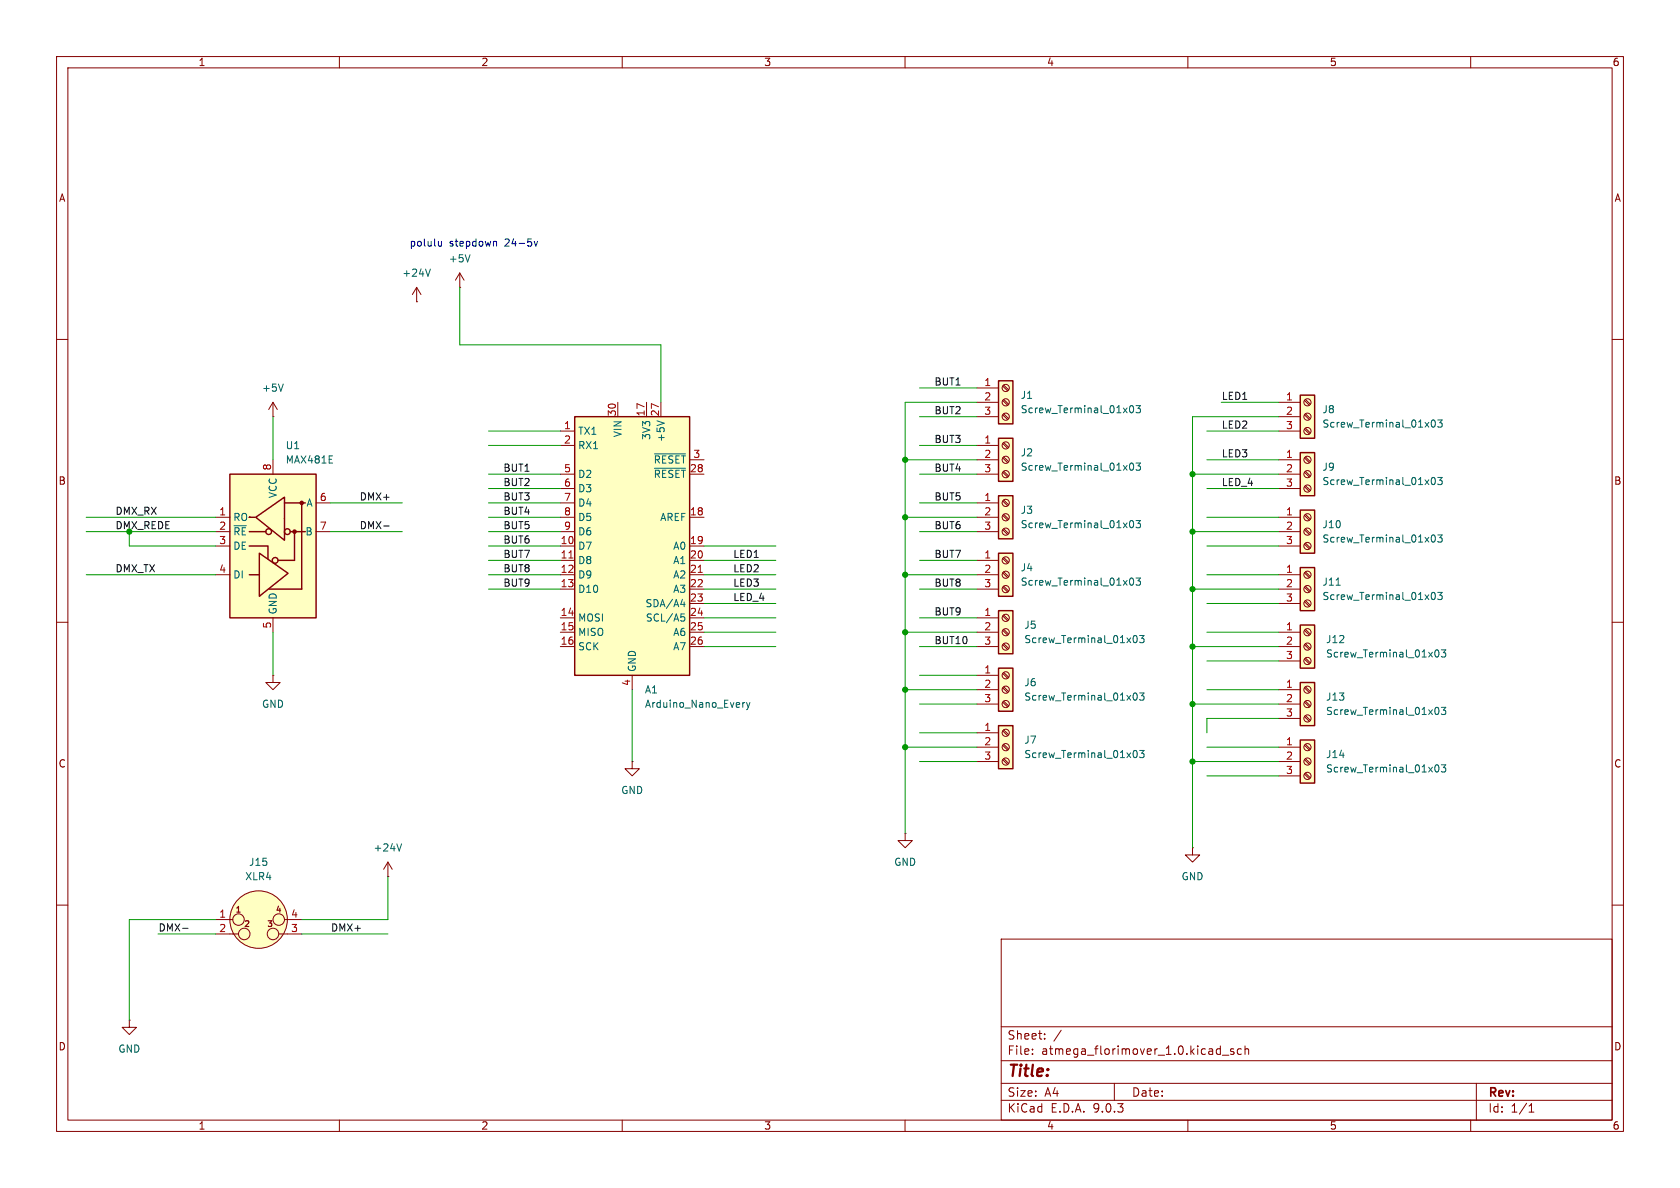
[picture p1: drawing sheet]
<svg xmlns="http://www.w3.org/2000/svg" width="297mm" height="210mm" viewBox="0 0 297 210" stroke-linecap="round" stroke-linejoin="round" font-family="sans-serif">
<g fill="none" stroke="#840000" stroke-width=".18">
<path d="M10 10h277v190h-277zM12 12h273v186h-273zM60 10v2M110 10v2M160 10v2M210 10v2M260 10v2M10 60h2M285 60h2M10 110h2M285 110h2M10 160h2"/>
<path d="M177 166h108v32h-108zM285 160h2M60 198v2M110 198v2M160 198v2M177 194.5h108M177 191.5h108M177 187.5h108M177 181.5h108M182.5 186.3v.1M182.5 185.5v.1M184.7 183.6v.1"/>
<path d="M184.7 182.8v.1M187.6 182.1l-1.3 2M197 191.5v3M210 198v2M216.1 186.5h1.1M218.1 185.5l-.4-.1-.2 .2 .1 .2 .5 .2v.3h-.6M219.5 185.5l-.5-.1-.3 .3v.4l.2 .2h.6M220.1 185.5l.2-.1 .4 .1v.9M220.1 184.9v1.5M260 198v2M261 191.5v6.5M270.3 196.6h.9"/>
<path d="M270.3 195.5l.4-.4v1.5"/>
</g>
<path d="M176.5 97.8h2.6v7.6h-2.6z" fill="#ffffc2"/>
<path d="M176.5 97.8h2.6v7.6h-2.6z" fill="none" stroke="#840000" stroke-width=".25"/>
<g fill="none" stroke="#840000" stroke-width=".18">
<path d="M172.7 99.1h3.8M177.3 98.7l.8 .9M177.4 98.6l.9 .8M172.7 101.6h3.8M172.7 104.1h3.8M177.3 101.3l.8 .8M177.3 103.8l.8 .8M177.4 101.1l.9 .8M177.4 103.6l.9 .9"/>
<circle cx="177.8" cy="99.1" r=".63"/>
<circle cx="177.8" cy="101.6" r=".63"/>
<circle cx="177.8" cy="104.1" r=".63"/>
</g>
<path d="M199.8 102.3l.2-.1a.68 .68 0 0 1 .4 .6 .68 .68 0 0 1-.4 .6l-.2-.1-.1-.3zM200.8 102.2h.8l-.4 .5 .4 .1v.5l-.2 .1-.6-.1" fill="none" stroke="#006464" stroke-width=".18"/>
<path d="M229.9 80h2.5v7.6h-2.5z" fill="#ffffc2"/>
<path d="M229.9 80h2.5v7.6h-2.5z" fill="none" stroke="#840000" stroke-width=".25"/>
<g fill="none" stroke="#840000" stroke-width=".18">
<path d="M226.1 81.3h3.8M226.1 83.8h3.8M226.1 86.4h3.8M230.6 80.9l.9 .9M230.6 83.5l.9 .8M230.6 86l.9 .9M230.8 80.8l.8 .8M230.8 83.3l.8 .9M230.8 85.9l.8 .8M210.8 149.9v1.2h1.3l-1.3 1.3-1.3-1.3h1.3M210.8 149.9h.1"/>
<circle cx="231.1" cy="81.3" r=".63"/>
<circle cx="231.1" cy="83.8" r=".63"/>
<circle cx="231.1" cy="86.4" r=".63"/>
</g>
<path d="M253.1 84.5l.2-.1a.68 .68 0 0 1 .5 .6 .68 .68 0 0 1-.5 .7l-.2-.2-.1-.3zM254.2 84.4h.8l-.5 .5 .4 .1v.5l-.2 .2-.5-.2" fill="none" stroke="#006464" stroke-width=".18"/>
<path d="M229.9 69.9h2.5v7.6h-2.5z" fill="#ffffc2"/>
<path d="M229.9 69.9h2.5v7.6h-2.5z" fill="none" stroke="#840000" stroke-width=".25"/>
<g fill="none" stroke="#840000" stroke-width=".18">
<path d="M226.1 71.1h3.8M226.1 73.7h3.8M226.1 76.2h3.8M230.6 70.8l.9 .8M230.6 73.3l.9 .9M230.6 75.9l.9 .8M230.8 70.6l.8 .9M230.8 73.2l.8 .8M230.8 75.7l.8 .8"/>
<circle cx="231.1" cy="71.1" r=".63"/>
<circle cx="231.1" cy="76.2" r=".63"/>
<circle cx="231.1" cy="73.7" r=".63"/>
</g>
<path d="M253.1 74.4l.2-.2a.68 .68 0 0 1 .5 .7 .68 .68 0 0 1-.5 .6l-.2-.1-.1-.4zM254.2 74.2h.8l-.5 .5 .4 .1v.6l-.2 .1-.5-.1" fill="none" stroke="#006464" stroke-width=".18"/>
<path d="M229.9 120.7h2.5v7.6h-2.5z" fill="#ffffc2"/>
<path d="M229.9 120.7h2.5v7.6h-2.5z" fill="none" stroke="#840000" stroke-width=".25"/>
<g fill="none" stroke="#840000" stroke-width=".18">
<path d="M226.1 121.9h3.8M226.1 124.5h3.8M226.1 127h3.8M230.6 121.6l.9 .8M230.6 124.1l.9 .9M230.6 126.7l.9 .8M230.8 121.4l.8 .9M230.8 124l.8 .8M230.8 126.5l.8 .8"/>
<circle cx="231.1" cy="121.9" r=".63"/>
<circle cx="231.1" cy="124.5" r=".63"/>
<circle cx="231.1" cy="127" r=".63"/>
</g>
<path d="M253.8 125.2l.2-.2a.68 .68 0 0 1 .4 .7 .68 .68 0 0 1-.4 .6l-.2-.1-.1-.4zM254.8 125h.8l-.4 .5 .3 .1v.6l-.1 .1-.6-.1" fill="none" stroke="#006464" stroke-width=".18"/>
<path d="M229.9 130.8h2.5v7.6h-2.5z" fill="#ffffc2"/>
<path d="M229.9 130.8h2.5v7.6h-2.5z" fill="none" stroke="#840000" stroke-width=".25"/>
<g fill="none" stroke="#840000" stroke-width=".18">
<path d="M226.1 132.1h3.8M226.1 134.6h3.8M226.1 137.2h3.8M230.6 131.7l.9 .9M230.6 134.3l.9 .8M230.6 136.8l.9 .9M230.8 131.6l.8 .8M230.8 134.1l.8 .9M230.8 136.7l.8 .8"/>
<circle cx="231.1" cy="137.2" r=".63"/>
<circle cx="231.1" cy="134.6" r=".63"/>
<circle cx="231.1" cy="132.1" r=".63"/>
</g>
<path d="M253.8 135.3l.2-.1a.68 .68 0 0 1 .4 .6 .68 .68 0 0 1-.4 .7l-.2-.2-.1-.3zM254.8 135.2h.8l-.4 .5 .3 .1v.5l-.1 .2-.6-.2" fill="none" stroke="#006464" stroke-width=".18"/>
<path d="M229.9 110.5h2.5v7.6h-2.5z" fill="#ffffc2"/>
<path d="M229.9 110.5h2.5v7.6h-2.5z" fill="none" stroke="#840000" stroke-width=".25"/>
<g fill="none" stroke="#840000" stroke-width=".18">
<path d="M73.7 53.3h.1M73.7 50.8l-.8 1.3M73.7 50.8l.7 1.3M73.7 50.8v2.5M81.3 50.8h.1M81.3 48.3l-.8 1.2M81.3 48.3l.7 1.2M81.3 48.3v2.5M48.3 119.4v1.3h1.2l-1.2 1.2-1.3-1.2h1.3M48.3 119.4h.1M226.1 111.8h3.8M226.1 114.3h3.8"/>
<path d="M226.1 116.8h3.8M230.6 111.4l.9 .9M230.6 114l.9 .8M230.6 116.5l.9 .8M230.8 111.3l.8 .8M230.8 113.8l.8 .8M230.8 116.3l.8 .9M68.6 154.9h.1M68.6 152.4l-.8 1.3M68.6 152.4l.7 1.3M68.6 152.4v2.5M38.1 162.6h3"/>
<path d="M38.1 165.1h4.1M49.3 165.1h.7M50.2 165.1h3.1M50.3 162.6h3M22.9 180.3v1.3h1.2l-1.2 1.3-1.3-1.3h1.3M22.9 180.3h.1"/>
<circle cx="231.1" cy="116.8" r=".63"/>
<circle cx="231.1" cy="111.8" r=".63"/>
<circle cx="231.1" cy="114.3" r=".63"/>
<circle cx="42.2" cy="162.6" r="1.02"/>
<circle cx="43.2" cy="165.1" r="1.02"/>
<circle cx="45.7" cy="162.6" r="5.1"/>
<circle cx="48.3" cy="165.1" r="1.02"/>
<circle cx="49.3" cy="162.6" r="1.02"/>
</g>
<path d="M76.1 47.6l-.4 1.2M83.1 45l-.4 1.3M253.8 115l.2-.1a.68 .68 0 0 1 .4 .6 .68 .68 0 0 1-.4 .6l-.2-.1-.1-.3zM254.8 114.9h.8l-.4 .5 .3 .1v.5l-.1 .1-.6-.1M71 149.2l-.4 1.2" fill="none" stroke="#006464" stroke-width=".18"/>
<circle cx="45.7" cy="162.6" r="5.1" fill="#ffffc2" stroke="#ffffc2" stroke-width=".18"/>
<path d="M176.5 108h2.6v7.6h-2.6z" fill="#ffffc2"/>
<path d="M176.5 108h2.6v7.6h-2.6z" fill="none" stroke="#840000" stroke-width=".25"/>
<g fill="none" stroke="#840000" stroke-width=".18">
<path d="M172.7 109.2h3.8M172.7 111.8h3.8M172.7 114.3h3.8M177.3 108.9l.8 .8M177.3 111.4l.8 .9M177.3 114l.8 .8M177.4 108.7l.9 .9M177.4 111.3l.9 .8M177.4 113.8l.9 .8"/>
<circle cx="177.8" cy="114.3" r=".63"/>
<circle cx="177.8" cy="109.2" r=".63"/>
<circle cx="177.8" cy="111.8" r=".63"/>
</g>
<path d="M200.4 112.5l.2-.2a.68 .68 0 0 1 .5 .7 .68 .68 0 0 1-.5 .6l-.2-.1-.1-.4zM201.5 112.3h.8l-.5 .5 .4 .1v.6l-.2 .1-.5-.1" fill="none" stroke="#006464" stroke-width=".18"/>
<path d="M176.5 128.3h2.6v7.6h-2.6z" fill="#ffffc2"/>
<path d="M176.5 128.3h2.6v7.6h-2.6z" fill="none" stroke="#840000" stroke-width=".25"/>
<g fill="none" stroke="#840000" stroke-width=".18">
<path d="M172.7 129.5h3.8M172.7 132.1h3.8M172.7 134.6h3.8M177.3 129.2l.8 .8M177.3 131.7l.8 .9M177.3 134.3l.8 .8M177.4 129l.9 .9M177.4 131.6l.9 .8M177.4 134.1l.9 .9"/>
<circle cx="177.8" cy="134.6" r=".63"/>
<circle cx="177.8" cy="129.5" r=".63"/>
<circle cx="177.8" cy="132.1" r=".63"/>
</g>
<path d="M200.4 132.8l.2-.1a.68 .68 0 0 1 .5 .6 .68 .68 0 0 1-.5 .6l-.2-.1-.1-.4zM201.5 132.7h.8l-.5 .4 .4 .2v.5l-.2 .1-.5-.1" fill="none" stroke="#006464" stroke-width=".18"/>
<path d="M176.5 118.1h2.6v7.6h-2.6z" fill="#ffffc2"/>
<path d="M176.5 118.1h2.6v7.6h-2.6z" fill="none" stroke="#840000" stroke-width=".25"/>
<g fill="none" stroke="#840000" stroke-width=".18">
<path d="M172.7 119.4h3.8M177.3 119l.8 .9M177.4 118.9l.9 .8M172.7 121.9h3.8M172.7 124.5h3.8M177.3 121.6l.8 .8M177.3 124.1l.8 .9M177.4 121.4l.9 .9M177.4 124l.9 .8M160 147.3v1.3h1.3l-1.3 1.3-1.3-1.3h1.3M160 147.3h.1"/>
<circle cx="177.8" cy="119.4" r=".63"/>
<circle cx="177.8" cy="124.5" r=".63"/>
<circle cx="177.8" cy="121.9" r=".63"/>
</g>
<path d="M200.4 122.6l.2-.1a.68 .68 0 0 1 .5 .6 .68 .68 0 0 1-.5 .7l-.2-.2-.1-.3zM201.5 122.5h.8l-.5 .5 .4 .1v.5l-.2 .2-.5-.2" fill="none" stroke="#006464" stroke-width=".18"/>
<path d="M40.6 83.8h15.3v25.4h-15.3z" fill="#ffffc2"/>
<g fill="none" stroke="#840000" stroke-width=".25">
<path d="M40.6 83.8h15.3v25.4h-15.3zM44.1 96.5h3.3v2.3M44.1 94h2.9M44.2 91.4h-.1h1M45.2 91.4l5.1-3.5v7.6zM45.8 97.8l5.1 3.5-5.1 4.1zM50.3 88.9h3.7M51.3 94h2.7M52.1 94v5.1h-3M53.3 88.9v15.2h-5.7M44.1 101.6h1.6"/>
<circle cx="47.5" cy="94" r=".51"/>
<circle cx="48.6" cy="99.1" r=".51"/>
<circle cx="50.8" cy="94" r=".51"/>
</g>
<g fill="#840000" stroke="#840000" stroke-width=".25">
<circle cx="52.1" cy="94" r=".28"/>
<circle cx="53.3" cy="88.9" r=".28"/>
</g>
<path d="M48.3 73.7h.1M48.3 71.1v2.6M48.3 71.1l-.8 1.3M48.3 71.1l.7 1.3M38.1 91.4h2.5M38.1 94h2.5M38.1 96.5h2.5M48.3 81.3v2.5M55.9 94h2.5M55.9 88.9h2.5M38.1 101.6h2.5M48.3 109.2v2.6" fill="none" stroke="#840000" stroke-width=".18"/>
<path d="M50.1 67.9l-.4 1.3" fill="none" stroke="#006464" stroke-width=".18"/>
<path d="M229.9 90.2h2.5v7.6h-2.5z" fill="#ffffc2"/>
<path d="M229.9 90.2h2.5v7.6h-2.5z" fill="none" stroke="#840000" stroke-width=".25"/>
<g fill="none" stroke="#840000" stroke-width=".18">
<path d="M226.1 91.4h3.8M226.1 94h3.8M226.1 96.5h3.8M230.6 91.1l.9 .8M230.6 93.6l.9 .9M230.6 96.2l.9 .8M230.8 90.9l.8 .9M230.8 93.5l.8 .8M230.8 96l.8 .9"/>
<circle cx="231.1" cy="91.4" r=".63"/>
<circle cx="231.1" cy="94" r=".63"/>
<circle cx="231.1" cy="96.5" r=".63"/>
</g>
<path d="M253.1 94.7l.2-.1a.68 .68 0 0 1 .5 .6 .68 .68 0 0 1-.5 .6l-.2-.1-.1-.4zM254.2 94.6h.8l-.5 .4 .4 .2v.5l-.2 .1-.5-.1" fill="none" stroke="#006464" stroke-width=".18"/>
<path d="M229.9 100.3h2.5v7.7h-2.5z" fill="#ffffc2"/>
<path d="M229.9 100.3h2.5v7.7h-2.5z" fill="none" stroke="#840000" stroke-width=".25"/>
<g fill="none" stroke="#840000" stroke-width=".18">
<path d="M226.1 101.6h3.8M226.1 104.1h3.8M226.1 106.7h3.8M230.6 101.3l.9 .8M230.6 103.8l.9 .8M230.6 106.3l.9 .9M230.8 101.1l.8 .8M230.8 103.6l.8 .9M230.8 106.2l.8 .8M111.8 134.6v1.3h1.2l-1.2 1.3-1.3-1.3h1.3M111.8 134.6h.1"/>
<circle cx="231.1" cy="106.7" r=".63"/>
<circle cx="231.1" cy="101.6" r=".63"/>
<circle cx="231.1" cy="104.1" r=".63"/>
</g>
<path d="M236.2 103.4h.7M253.1 104.8l.2-.1a.68 .68 0 0 1 .5 .7 .68 .68 0 0 1-.5 .6l-.2-.1-.1-.4zM254.2 104.7h.8l-.5 .5 .4 .1v.6l-.2 .1-.5-.1" fill="none" stroke="#006464" stroke-width=".18"/>
<path d="M101.6 73.7h20.3v45.7h-20.3z" fill="#ffffc2"/>
<path d="M101.6 73.7h20.3v45.7h-20.3z" fill="none" stroke="#840000" stroke-width=".25"/>
<g fill="none" stroke="#840000" stroke-width=".18">
<path d="M99.1 76.2h2.5M99.1 78.7h2.5M109.2 71.1v2.6M114.3 71.1v2.6M116.8 71.1v2.6M99.1 83.8h2.5M99.1 86.4h2.5M99.1 88.9h2.5M99.1 91.4h2.5M99.1 94h2.5M99.1 96.5h2.5M99.1 99.1h2.5"/>
<path d="M121.9 83.8h2.6M121.9 91.4h2.6M121.9 96.5h2.6M121.9 99.1h2.6M121.9 81.3h2.6M99.1 101.6h2.5M99.1 104.1h2.5M99.1 109.2h2.5M99.1 111.8h2.5M99.1 114.3h2.5M111.8 119.4v2.5M121.9 101.6h2.6"/>
<path d="M121.9 104.1h2.6M121.9 109.2h2.6M121.9 111.8h2.6M121.9 114.3h2.6M121.9 106.7h2.6"/>
</g>
<path d="M100.6 98.6h.7M123.4 101.2h.8" fill="none" stroke="#a90000" stroke-width=".18"/>
<path d="M116.1 74.4l1.3 .4M115.7 80.2h5.5M115.7 82.8h5.5M120.3 106.8h.8M120.4 108.5h.6M120.5 109h.3l.3 .3-.2 .4-.4 .1M120.9 106.4v.9M131.7 124.2l-.4 .2M132 124.2l.3 .8M132.3 125l-.3 .5M132.6 124.2l-.3 .8" fill="none" stroke="#006464" stroke-width=".18"/>
<path d="M176.5 87.6h2.6v7.7h-2.6z" fill="#ffffc2"/>
<path d="M176.5 87.6h2.6v7.7h-2.6z" fill="none" stroke="#840000" stroke-width=".25"/>
<g fill="none" stroke="#840000" stroke-width=".18">
<path d="M172.7 88.9h3.8M172.7 91.4h3.8M172.7 94h3.8M177.3 88.6l.8 .8M177.3 91.1l.8 .8M177.3 93.6l.8 .9M177.4 88.4l.9 .8M177.4 90.9l.9 .9M177.4 93.5l.9 .8"/>
<circle cx="177.8" cy="94" r=".63"/>
<circle cx="177.8" cy="88.9" r=".63"/>
<circle cx="177.8" cy="91.4" r=".63"/>
</g>
<path d="M199.8 92.1l.2-.1a.68 .68 0 0 1 .4 .7 .68 .68 0 0 1-.4 .6l-.2-.1-.1-.4zM200.8 92h.8l-.4 .5 .4 .1v.6l-.2 .1-.6-.1" fill="none" stroke="#006464" stroke-width=".18"/>
<path d="M176.5 77.5h2.6v7.6h-2.6z" fill="#ffffc2"/>
<path d="M176.5 77.5h2.6v7.6h-2.6z" fill="none" stroke="#840000" stroke-width=".25"/>
<g fill="none" stroke="#840000" stroke-width=".18">
<path d="M172.7 78.7h3.8M177.3 78.4l.8 .8M177.4 78.2l.9 .9M172.7 81.3h3.8M172.7 83.8h3.8M177.3 80.9l.8 .9M177.3 83.5l.8 .8M177.4 80.8l.9 .8M177.4 83.3l.9 .9"/>
<circle cx="177.8" cy="78.7" r=".63"/>
<circle cx="177.8" cy="83.8" r=".63"/>
<circle cx="177.8" cy="81.3" r=".63"/>
</g>
<path d="M199.8 82l.2-.1a.68 .68 0 0 1 .4 .6 .68 .68 0 0 1-.4 .6l-.2-.1-.1-.4zM200.8 81.9h.8l-.4 .4 .4 .2v.5l-.2 .1-.6-.1" fill="none" stroke="#006464" stroke-width=".18"/>
<path d="M176.5 67.3h2.6v7.6h-2.6z" fill="#ffffc2"/>
<path d="M176.5 67.3h2.6v7.6h-2.6z" fill="none" stroke="#840000" stroke-width=".25"/>
<g fill="none" stroke="#840000" stroke-width=".18">
<path d="M172.7 68.6h3.8M172.7 71.1h3.8M172.7 73.7h3.8M177.3 68.2l.8 .9M177.3 70.8l.8 .8M177.3 73.3l.8 .9M177.4 68.1l.9 .8M177.4 70.6l.9 .9M177.4 73.2l.9 .8"/>
<circle cx="177.8" cy="73.7" r=".63"/>
<circle cx="177.8" cy="68.6" r=".63"/>
<circle cx="177.8" cy="71.1" r=".63"/>
</g>
<path d="M199.8 71.8l.2-.1a.68 .68 0 0 1 .4 .6 .68 .68 0 0 1-.4 .7l-.2-.2-.1-.3zM200.8 71.7h.8l-.4 .5 .4 .1v.5l-.2 .2-.6-.2" fill="none" stroke="#006464" stroke-width=".18"/>
<path d="M67.8 93h1M32.3 164.1h.9" fill="none" stroke="#0f0f0f" stroke-width=".18"/>
<g fill="none" stroke="#009600" stroke-width=".18">
<path d="M81.3 50.8v10.2h35.5v10.1M48.3 73.7v7.6M86.4 78.7h12.7M86.4 76.2h12.7M162.6 78.7h10.1M162.6 73.7h10.1M162.6 68.6h10.1M172.7 71.1h-12.7v76.2M213.4 76.2h12.7M215.9 71.1h10.2M226.1 73.7h-15.3v76.2M15.2 94h22.9"/>
<path d="M15.2 91.4h22.9M22.9 94v2.5h15.2M58.4 94h12.7M58.4 88.9h12.7M86.4 99.1h12.7M86.4 96.5h12.7M86.4 83.8h12.7M86.4 94h12.7M86.4 88.9h12.7M86.4 86.4h12.7M86.4 91.4h12.7M124.5 99.1h12.7"/>
<path d="M124.5 96.5h12.7M160 81.3h12.7M160 91.4h12.7M162.6 99.1h10.1M162.6 83.8h10.1M162.6 94h10.1M162.6 88.9h10.1M210.8 83.8h15.3M210.8 94h15.3M213.4 96.5h12.7M213.4 81.3h12.7M213.4 86.4h12.7"/>
<path d="M213.4 91.4h12.7M15.2 101.6h22.9M48.3 111.8v7.6M86.4 104.1h12.7M86.4 101.6h12.7M124.5 104.1h12.7M124.5 106.7h12.7M124.5 109.2h12.7M124.5 111.8h12.7M124.5 101.6h12.7M124.5 114.3h12.7M160 111.8h12.7"/>
<path d="M160 101.6h12.7M162.6 104.1h10.1M162.6 109.2h10.1M162.6 114.3h10.1M162.6 119.4h10.1M210.8 104.1h15.3M210.8 114.3h15.3M213.4 106.7h12.7M213.4 111.8h12.7M213.4 101.6h12.7M213.4 116.8h12.7M111.8 121.9v12.7"/>
<path d="M160 121.9h12.7M160 132.1h12.7M162.6 129.5h10.1M162.6 124.5h10.1M162.6 134.6h10.1M210.8 124.5h15.3M210.8 134.6h15.3M213.4 121.9h12.7M213.4 132.1h12.7M213.4 137.2h12.7M226.1 127h-12.7v2.5M68.6 154.9v7.7h-15.3"/>
<path d="M27.9 165.1h10.2M38.1 162.6h-15.2v17.7M53.3 165.1h15.3"/>
</g>
<path d="M77.5 43.3l.2 .2 .3-.1M78 42.7v.8M87.4 42.7l.4 .1v.7M94.4 42.7l.3 .8 .3-.8" fill="none" stroke="#0000c2" stroke-width=".18"/>
<g fill="#009600" stroke="#009600" stroke-width=".18">
<circle cx="210.8" cy="124.5" r=".46"/>
<circle cx="210.8" cy="134.6" r=".46"/>
<circle cx="210.8" cy="114.3" r=".46"/>
<circle cx="160" cy="91.4" r=".46"/>
<circle cx="160" cy="101.6" r=".46"/>
<circle cx="160" cy="81.3" r=".46"/>
<circle cx="160" cy="132.1" r=".46"/>
<circle cx="160" cy="121.9" r=".46"/>
<circle cx="160" cy="111.8" r=".46"/>
<circle cx="210.8" cy="83.8" r=".46"/>
<circle cx="210.8" cy="94" r=".46"/>
<circle cx="210.8" cy="104.1" r=".46"/>
</g>
<text font-size="2.8" fill="#840000" x="178" y="190.9">Title:</text>
<g font-size="2.1" fill="#840000">
<text x="178" y="184">Sheet:</text>
<text x="178" y="186.7">File:</text>
<text x="184.1" y="186.7">atmega_florimover_1.0.kicad_sch</text>
<text x="178" y="196.9">KiCad</text>
<text x="178" y="194.1">Size:</text>
<text x="184.7" y="194.1">A4</text>
<text x="185.7" y="196.9">E.D.A.</text>
<text x="193.3" y="196.9">9.0.3</text>
<text x="200" y="194.1">Date:</text>
<text x="263" y="194.3">Rev:</text>
<text x="263" y="196.9">Id:</text>
<text x="267.1" y="196.9">1/1</text>
</g>
<g font-size="1.8" fill="#840000">
<text x="35" y="11.9">1</text>
<text x="85" y="11.9">2</text>
<text x="135" y="11.9">3</text>
<text x="185" y="11.9">4</text>
<text x="235" y="11.9">5</text>
<text x="285" y="11.9">6</text>
<text x="10.3" y="35.9">A</text>
<text x="285.3" y="35.9">A</text>
<text x="10.3" y="85.9">B</text>
<text x="285.3" y="85.9">B</text>
<text x="10.3" y="135.9">C</text>
<text x="285.3" y="135.9">C</text>
<text x="10.3" y="185.9">D</text>
<text x="285.3" y="185.9">D</text>
<text x="35" y="199.9">1</text>
<text x="85" y="199.9">2</text>
<text x="135" y="199.9">3</text>
<text x="185" y="199.9">4</text>
<text x="235" y="199.9">5</text>
<text x="285" y="199.9">6</text>
</g>
<g font-size="1.8" fill="#0000c2">
<text x="72.3" y="43.8">polulu</text>
<text x="79.4" y="43.8">stepdown</text>
<text x="89.4" y="43.8">24-5v</text>
</g>
<g font-size="1.8" fill="#006464">
<text x="79.2" y="46.6">+5V</text>
<text x="71" y="49.1">+24V</text>
<text x="46.2" y="69.4">+5V</text>
<text x="180.3" y="70.7">J1</text>
<text x="102.1" y="77.1">TX1</text>
<text x="110.1" y="77.4" transform="rotate(-90 110.1 77.4)">VIN</text>
<text x="115.2" y="77.9" transform="rotate(-90 115.2 77.9)">3V3</text>
<text x="180.3" y="73.3">Screw_Terminal_01x03</text>
<text x="233.7" y="73.3">J8</text>
<text x="233.7" y="75.8">Screw_Terminal_01x03</text>
<text x="50.4" y="79.6">U1</text>
<text x="50.4" y="82.1">MAX481E</text>
<text x="102.1" y="79.6">RX1</text>
<text x="115.5" y="82.1">~{RESET}</text>
<text x="117.7" y="78.2" transform="rotate(-90 117.7 78.2)">+5V</text>
<text x="180.3" y="80.9">J2</text>
<text x="180.3" y="83.4">Screw_Terminal_01x03</text>
<text x="233.7" y="83.4">J9</text>
<text x="49.1" y="88.2" transform="rotate(-90 49.1 88.2)">VCC</text>
<text x="54.1" y="89.8">A</text>
<text x="102.1" y="84.7">D2</text>
<text x="102.1" y="87.2">D3</text>
<text x="102.1" y="89.8">D4</text>
<text x="115.5" y="84.7">~{RESET}</text>
<text x="233.7" y="86">Screw_Terminal_01x03</text>
<text x="41.1" y="92.3">RO</text>
<text x="41.1" y="94.8">~{RE}</text>
<text x="53.9" y="94.8">B</text>
<text x="102.1" y="92.3">D5</text>
<text x="102.1" y="94.8">D6</text>
<text x="116.6" y="92.3">AREF</text>
<text x="180.3" y="91">J3</text>
<text x="180.3" y="93.6">Screw_Terminal_01x03</text>
<text x="233.7" y="93.6">J10</text>
<text x="41.1" y="97.4">DE</text>
<text x="102.1" y="97.4">D7</text>
<text x="102.1" y="99.9">D8</text>
<text x="118.9" y="97.4">A0</text>
<text x="118.9" y="99.9">A1</text>
<text x="180.3" y="101.2">J4</text>
<text x="233.7" y="96.1">Screw_Terminal_01x03</text>
<text x="41.1" y="102.5">DI</text>
<text x="102.1" y="102.5">D9</text>
<text x="102.1" y="105">D10</text>
<text x="114" y="107.5">SDA/A4</text>
<text x="118.9" y="102.5">A2</text>
<text x="118.9" y="105">A3</text>
<text x="180.3" y="103.7">Screw_Terminal_01x03</text>
<text x="233.7" y="103.7">J11</text>
<text x="233.7" y="106.3">Screw_Terminal_01x03</text>
<text x="49.1" y="108.7" transform="rotate(-90 49.1 108.7)">GND</text>
<text x="102.1" y="110.1">MOSI</text>
<text x="102.1" y="112.6">MISO</text>
<text x="114.1" y="110.1">SCL/A5</text>
<text x="118.9" y="112.6">A6</text>
<text x="181" y="111.4">J5</text>
<text x="181" y="113.9">Screw_Terminal_01x03</text>
<text x="234.3" y="113.9">J12</text>
<text x="102.1" y="115.2">SCK</text>
<text x="112.6" y="118.9" transform="rotate(-90 112.6 118.9)">GND</text>
<text x="118.9" y="115.2">A7</text>
<text x="234.3" y="116.4">Screw_Terminal_01x03</text>
<text x="46.2" y="125.3">GND</text>
<text x="113.9" y="122.8">A1</text>
<text x="113.9" y="125.3">Arduino_Nano_Every</text>
<text x="181" y="121.5">J6</text>
<text x="181" y="124.1">Screw_Terminal_01x03</text>
<text x="234.3" y="124.1">J13</text>
<text x="181" y="131.7">J7</text>
<text x="234.3" y="126.6">Screw_Terminal_01x03</text>
<text x="181" y="134.2">Screw_Terminal_01x03</text>
<text x="234.3" y="134.2">J14</text>
<text x="234.3" y="136.8">Screw_Terminal_01x03</text>
<text x="109.7" y="140.6">GND</text>
<text x="43.3" y="155.8">XLR4</text>
<text x="43.9" y="153.3">J15</text>
<text x="65.9" y="150.7">+24V</text>
<text x="158" y="153.3">GND</text>
<text x="208.8" y="155.8">GND</text>
<text x="20.8" y="186.3">GND</text>
</g>
<g font-size="1.8" fill="#0f0f0f">
<text x="165.1" y="68.2">BUT1</text>
<text x="215.9" y="70.8">LED1</text>
<text x="165.1" y="73.3">BUT2</text>
<text x="215.9" y="75.9">LED2</text>
<text x="88.9" y="83.5">BUT1</text>
<text x="165.1" y="83.5">BUT4</text>
<text x="165.1" y="78.4">BUT3</text>
<text x="215.9" y="80.9">LED3</text>
<text x="63.5" y="88.6">DMX+</text>
<text x="88.9" y="88.6">BUT3</text>
<text x="88.9" y="86">BUT2</text>
<text x="165.1" y="88.6">BUT5</text>
<text x="215.9" y="86">LED_4</text>
<text x="20.3" y="91.1">DMX_RX</text>
<text x="63.5" y="93.6">DMX-</text>
<text x="88.9" y="93.6">BUT5</text>
<text x="88.9" y="91.1">BUT4</text>
<text x="165.1" y="93.6">BUT6</text>
<text x="20.3" y="101.3">DMX_TX</text>
<text x="88.9" y="96.2">BUT6</text>
<text x="88.9" y="98.7">BUT7</text>
<text x="88.9" y="101.3">BUT8</text>
<text x="129.5" y="98.7">LED1</text>
<text x="129.5" y="101.3">LED2</text>
<text x="165.1" y="98.7">BUT7</text>
<text x="88.9" y="103.8">BUT9</text>
<text x="129.5" y="106.3">LED_4</text>
<text x="129.5" y="103.8">LED3</text>
<text x="165.1" y="103.8">BUT8</text>
<text x="165.1" y="114">BUT10</text>
<text x="165.1" y="108.9">BUT9</text>
<text x="27.9" y="164.8">DMX-</text>
<text x="58.4" y="164.8">DMX+</text>
</g>
<g font-size="1.8" fill="#a90000">
<text x="173.9" y="68.3">1</text>
<text x="173.9" y="70.9">2</text>
<text x="227.3" y="70.9">1</text>
<text x="99.6" y="75.9">1</text>
<text x="109" y="73.7" transform="rotate(-90 109 73.7)">30</text>
<text x="114" y="73.7" transform="rotate(-90 114 73.7)">17</text>
<text x="116.6" y="73.7" transform="rotate(-90 116.6 73.7)">27</text>
<text x="173.9" y="73.4">3</text>
<text x="227.3" y="73.4">2</text>
<text x="227.3" y="75.9">3</text>
<text x="48" y="83.3" transform="rotate(-90 48 83.3)">8</text>
<text x="99.6" y="78.5">2</text>
<text x="99.6" y="83.6">5</text>
<text x="121.9" y="83.6">28</text>
<text x="122.5" y="81">3</text>
<text x="173.9" y="78.5">1</text>
<text x="173.9" y="81">2</text>
<text x="173.9" y="83.6">3</text>
<text x="227.3" y="81">1</text>
<text x="227.3" y="83.6">2</text>
<text x="56.4" y="88.6">6</text>
<text x="99.6" y="86.1">6</text>
<text x="99.6" y="88.6">7</text>
<text x="173.9" y="88.6">1</text>
<text x="227.3" y="86.1">3</text>
<text x="38.7" y="91.2">1</text>
<text x="38.7" y="93.7">2</text>
<text x="56.4" y="93.7">7</text>
<text x="99.6" y="91.2">8</text>
<text x="99.6" y="93.7">9</text>
<text x="121.9" y="91.2">18</text>
<text x="173.9" y="91.2">2</text>
<text x="173.9" y="93.7">3</text>
<text x="227.3" y="91.2">1</text>
<text x="227.3" y="93.7">2</text>
<text x="38.7" y="96.3">3</text>
<text x="38.7" y="101.3">4</text>
<text x="99" y="96.3">10</text>
<text x="99" y="98.8">11</text>
<text x="99" y="101.3">12</text>
<text x="121.9" y="96.3">19</text>
<text x="121.9" y="98.8">20</text>
<text x="121.9" y="101.3">21</text>
<text x="173.9" y="98.8">1</text>
<text x="173.9" y="101.3">2</text>
<text x="227.3" y="96.3">3</text>
<text x="227.3" y="101.3">1</text>
<text x="99" y="103.9">13</text>
<text x="121.9" y="103.9">22</text>
<text x="121.9" y="106.4">23</text>
<text x="173.9" y="103.9">3</text>
<text x="227.3" y="103.9">2</text>
<text x="227.3" y="106.4">3</text>
<text x="48" y="111.2" transform="rotate(-90 48 111.2)">5</text>
<text x="99" y="109">14</text>
<text x="99" y="111.5">15</text>
<text x="121.9" y="109">24</text>
<text x="121.9" y="111.5">25</text>
<text x="173.9" y="109">1</text>
<text x="173.9" y="111.5">2</text>
<text x="227.3" y="111.5">1</text>
<text x="99" y="114">16</text>
<text x="121.9" y="114">26</text>
<text x="173.9" y="114">3</text>
<text x="173.9" y="119.1">1</text>
<text x="227.3" y="114">2</text>
<text x="227.3" y="116.6">3</text>
<text x="111.5" y="121.4" transform="rotate(-90 111.5 121.4)">4</text>
<text x="173.9" y="121.7">2</text>
<text x="173.9" y="124.2">3</text>
<text x="227.3" y="121.7">1</text>
<text x="227.3" y="124.2">2</text>
<text x="173.9" y="129.3">1</text>
<text x="173.9" y="131.8">2</text>
<text x="227.3" y="126.7">3</text>
<text x="227.3" y="131.8">1</text>
<text x="173.9" y="134.4">3</text>
<text x="227.3" y="134.4">2</text>
<text x="227.3" y="136.9">3</text>
<text x="38.7" y="162.3">1</text>
<text x="38.7" y="164.8">2</text>
<text x="51.4" y="162.3">4</text>
<text x="51.4" y="164.8">3</text>
</g>
<text font-size="1.8" fill="#009600" x="20.3" y="93.6">DMX_REDE</text>
<g font-size="1.4" fill="#840000">
<text x="41.5" y="161.6">1</text>
<text x="48.6" y="161.6">4</text>
<text x="43" y="164.1">2</text>
<text x="47.1" y="164.1">3</text>
</g>
</svg>
